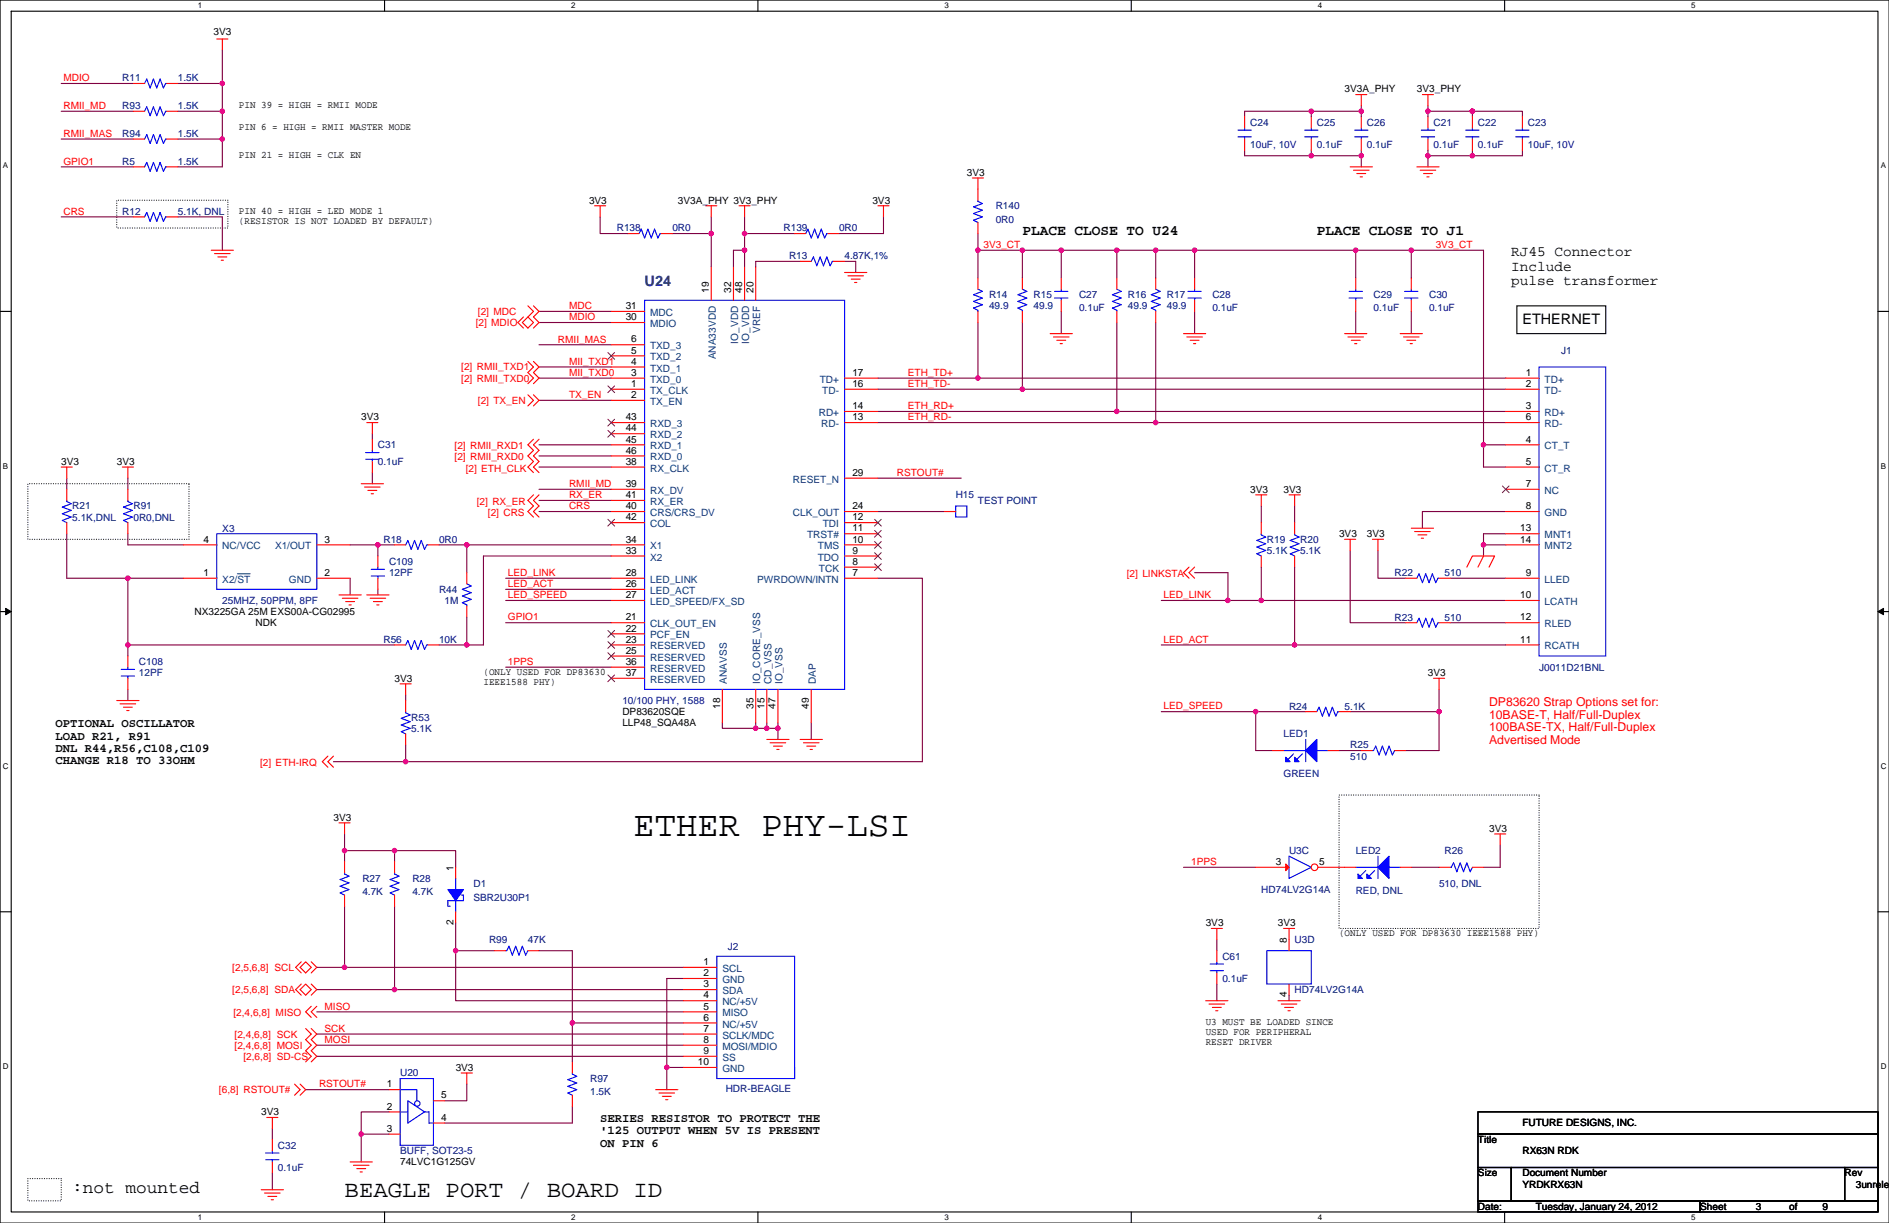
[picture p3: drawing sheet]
<svg xmlns="http://www.w3.org/2000/svg" width="432mm" height="279mm" viewBox="0 0 432 279" stroke-linecap="round" stroke-linejoin="round" font-family="sans-serif">
<path d="M0 0h431.8v279.4h-431.8zM2.6 2.6h426.7v274.3h-426.7z" fill="none" stroke="#000" stroke-width=".25"/>
<g fill="#fff">
<path d="M45.2 .3h1v2h-1z"/>
<path d="M45.2 277.1h1v2.1h-1z"/>
</g>
<path d="M87.9 0v2.6M87.9 276.9v2.5" fill="none" stroke="#000" stroke-width=".25"/>
<g fill="#fff">
<path d="M130.6 .3h1v2h-1z"/>
<path d="M130.6 277.1h1v2.1h-1z"/>
</g>
<path d="M173.2 0v2.6M173.2 276.9v2.5" fill="none" stroke="#000" stroke-width=".25"/>
<g fill="#fff">
<path d="M215.9 .3h1v2h-1z"/>
<path d="M215.9 277.1h1v2.1h-1z"/>
</g>
<path d="M258.6 0v2.6M258.6 276.9v2.5" fill="none" stroke="#000" stroke-width=".25"/>
<g fill="#fff">
<path d="M301.3 .3h1v2h-1z"/>
<path d="M301.3 277.1h1v2.1h-1z"/>
</g>
<path d="M343.9 0v2.6M343.9 276.9v2.5" fill="none" stroke="#000" stroke-width=".25"/>
<g fill="#fff">
<path d="M386.6 .3h1v2h-1z"/>
<path d="M386.6 277.1h1v2.1h-1z"/>
<path d="M.7 36.9h1.2v2h-1.2z"/>
<path d="M429.9 36.9h1.2v2h-1.2z"/>
<path d="M.7 105.4h1.2v2.1h-1.2z"/>
<path d="M429.9 105.4h1.2v2.1h-1.2z"/>
</g>
<path d="M0 71.1h2.6M429.3 71.1h2.5" fill="none" stroke="#000" stroke-width=".25"/>
<g fill="#fff">
<path d="M.7 174h1.2v2h-1.2z"/>
<path d="M429.9 174h1.3v2h-1.3z"/>
</g>
<path d="M0 139.7h2.6M429.3 139.7h2.5" fill="none" stroke="#000" stroke-width=".25"/>
<path d="M1.3 139l1.3 .7-1.3 .7zM429.3 139.7l1.3-.7v1.4z" fill="#000" stroke="#000" stroke-width=".23"/>
<g fill="#fff">
<path d="M.7 242.6h1.2v2h-1.2z"/>
<path d="M429.9 242.6h1.3v2h-1.3z"/>
</g>
<path d="M346.7 69.9h20.4v6.3h-20.4zM0 208.3h2.6M429.3 208.3h2.5M337.8 254h91.5v5.1h-91.5zM337.8 259.1h91.5v7.6h-91.5zM337.8 266.7h7.7v7.6h-7.7zM337.8 274.3h50.8v2.6h-50.8zM345.5 266.7h76.2v7.6h-76.2zM388.6 274.3h40.7v2.6h-40.7zM421.7 266.7h7.6v7.6h-7.6z" fill="none" stroke="#000" stroke-width=".25"/>
<path d="M26.7 45.7h25.4v6.4h-25.4zM6.4 110.5h36.8v12.7h-36.8zM306.1 181.6h45.7v30.5h-45.7zM6.4 269.3h7.6v5h-7.6z" fill="none" stroke="#000" stroke-width=".25" stroke-dasharray="0 .5"/>
<g fill="none" stroke="#800040" stroke-width=".25">
<path d="M14 19.1h16.5M40.7 19.1h10.1M50.8 11.5v7.6M50.8 19.1v6.3M14 25.4h16.5M14 31.8h16.5M14 38.1h16.5M40.7 25.4h10.1M40.7 31.8h10.1M50.8 25.4v6.4M50.8 31.8v6.3h-10.1M284.5 34.3v1.3h15.2"/>
<path d="M299.7 25.4v1.3M299.7 34.3v1.3M299.7 25.4h11.5M299.7 35.6h11.5M299.7 25.4h-15.2v1.3M311.2 25.4v1.3M311.2 34.3v1.3M311.2 24.2v1.2M311.2 35.6v2.5M326.4 35.6h10.2M326.4 25.4h10.2M326.4 34.3v1.3"/>
<path d="M326.4 24.2v2.5M326.4 35.6v2.5M336.6 25.4v1.3M336.6 34.3v1.3M336.6 25.4h11.4v1.3M348 34.3v1.3h-11.4M14 49.6h16.5M40.7 49.6h10.1v7.6M137.2 49.6v3.8h6.3M162.6 49.6v3.8h-8.9M162.6 53.4v7.6M170.2 57.2h-2.5v3.8"/>
<path d="M170.2 57.2v3.8M170.2 53.4h11.4M170.2 49.6v3.8M170.2 53.4v3.8M182.9 59.7h-10.2v1.3M193.1 59.7h2.5v2.6M202 49.6v3.8h-10.2M223.5 57.2v6.3M223.5 57.2h10.2v6.3M223.5 53.4v3.8M233.7 57.2h8.9M242.6 57.2h12.7"/>
<path d="M242.6 57.2v6.3M255.3 57.2v6.3M255.3 57.2h8.9v6.3M264.2 57.2h8.9v6.3M273.1 57.2h36.8M309.9 57.2v6.3M309.9 57.2h12.7M322.6 57.2h16.5v44.4M322.6 57.2v6.3M123.2 78.8h16.5M123.2 71.1h16.5M123.2 73.7h16.5"/>
<path d="M223.5 73.7v12.7M233.7 73.7v15.2M242.6 71.1v5.1M255.3 73.7v20.3M264.2 73.7v22.8M273.1 71.1v5.1M309.9 71.1v5.1M322.6 71.1v5.1M85.1 99.1v1.3M123.2 83.8h16.5M123.2 86.4h16.5M123.2 91.5h16.5"/>
<path d="M200.7 86.4h22.8M200.7 94h54.6M200.7 96.5h63.5M200.7 88.9h33M223.5 86.4h120.7M233.7 88.9h110.5M255.3 94h88.9M264.2 96.5h80M15.3 109.2v2.6M29.2 109.2v2.6M85.1 108v2.5M123.2 111.8h16.5"/>
<path d="M123.2 101.6h16.5M123.2 104.2h16.5M123.2 114.3h16.5M123.2 116.9h16.5M123.2 106.7h16.5M200.7 116.9h15.2M200.7 109.2h19M288.3 115.6v3.8M295.9 115.6v3.8M339.1 101.6h5.1M339.1 101.6v5.1h5.1M344.2 116.9h-19.1v3.8"/>
<path d="M15.3 121.9v10.2h13.9M29.2 132.1h12.7M29.2 132.1v15.2M29.2 121.9v2.6h12.7M80 132.1v3.8M80 124.5h6.4M86.4 134.6v1.3M86.4 124.5v2.5M86.4 124.5h3.8M100.4 124.5h6.3v6.3M106.7 124.5h33M115.6 132.1h24.1"/>
<path d="M115.6 134.6h24.1M115.6 137.2h24.1M139.7 127h-29.2v20.3h-10.1M200.7 132.1h10.1v41.9h-118.1M265.5 137.2h15.2M273.1 130.8h7.6v6.4M280.7 137.2h7.6M288.3 137.2h55.9M288.3 129.6v7.6M295.9 129.6v17.7M308.6 125.8v16.5h12.7M315 125.8v6.3h6.3"/>
<path d="M331.5 132.1h12.7M339.1 124.5h5.1M339.1 124.5v2.5M344.2 121.9h-5.1v2.6M29.2 147.3h61M29.2 147.3v2.6M29.2 157.5v2.5M92.7 158.8v1.2M106.7 141v6.3M115.6 152.4h24.1M115.6 142.3h24.1M265.5 147.3h30.4"/>
<path d="M295.9 147.3h48.3M329 157.5v5.1M331.5 142.3h12.7M76.2 174h16.5M92.7 170.2v3.8M165.1 165.1v1.3h7.6M172.7 166.4h2.6M172.7 165.1v1.3M175.3 165.1v1.3M175.3 166.4h2.5M177.8 165.1v1.3M177.8 166.4v2.5"/>
<path d="M185.4 165.1v3.8M265.5 162.6h21.5v8.9h3.9M287 162.6h11.5M306.1 171.5h5.1M308.6 162.6h20.4M329 162.6v8.9h-7.7M78.8 194.3v2.6M78.8 190.5v3.8M78.8 194.3h11.4M90.2 194.3v2.6M90.2 194.3h14v3.8M270.5 198.1h16.5"/>
<path d="M322.6 198.1h6.4M342.9 193.1v5h-3.8M78.8 207v14M90.2 207v19.1M104.2 217.2h8.9M104.2 210.8v6.4M104.2 217.2v11.4h52M123.2 217.2h7.6v16.5M278.2 214.7v2.5M72.4 231.2h83.8M72.4 236.2h83.8M72.4 238.8h83.8"/>
<path d="M72.4 221h6.4M72.4 226.1h17.8M78.8 221h77.4M90.2 226.1h66M130.8 233.7v8.9M130.8 233.7h25.4M156.2 223.5h-3.8v20.4M278.2 224.8v3.8M294.7 227.4v1.2M62.3 257.8v2.6M69.9 248.9h19M72.4 241.3h83.8"/>
<path d="M88.9 254h-6.3v5.1M88.9 259.1h-6.3v6.4M106.7 247.7v3.8h-5.1M130.8 252.8v3.8h-29.2M152.4 243.9h3.8M152.4 243.9v5M62.3 268v3.8"/>
</g>
<g fill="#f0f" stroke="#f0f" stroke-width=".25">
<circle cx="336.6" cy="25.4" r=".5"/>
<circle cx="326.4" cy="25.4" r=".5"/>
<circle cx="50.8" cy="19.1" r=".5"/>
<circle cx="162.6" cy="53.3" r=".5"/>
<circle cx="339.1" cy="124.5" r=".5"/>
<circle cx="223.5" cy="86.4" r=".5"/>
<circle cx="233.7" cy="88.9" r=".5"/>
<circle cx="255.3" cy="94" r=".5"/>
<circle cx="264.2" cy="96.5" r=".5"/>
<circle cx="322.6" cy="57.2" r=".5"/>
<circle cx="309.9" cy="57.2" r=".5"/>
<circle cx="273.1" cy="57.2" r=".5"/>
<circle cx="223.5" cy="57.2" r=".5"/>
<circle cx="255.3" cy="57.2" r=".5"/>
<circle cx="339.1" cy="101.6" r=".5"/>
<circle cx="311.2" cy="25.4" r=".5"/>
<circle cx="299.7" cy="25.4" r=".5"/>
<circle cx="90.2" cy="226.1" r=".5"/>
<circle cx="90.2" cy="194.3" r=".5"/>
<circle cx="78.7" cy="194.3" r=".5"/>
<circle cx="78.7" cy="221" r=".5"/>
<circle cx="152.4" cy="243.8" r=".5"/>
<circle cx="287" cy="162.6" r=".5"/>
<circle cx="299.7" cy="35.6" r=".5"/>
<circle cx="336.6" cy="35.6" r=".5"/>
<circle cx="242.6" cy="57.2" r=".5"/>
<circle cx="233.7" cy="57.2" r=".5"/>
<circle cx="264.2" cy="57.2" r=".5"/>
<circle cx="311.2" cy="35.6" r=".5"/>
<circle cx="326.4" cy="35.6" r=".5"/>
<circle cx="328.9" cy="162.6" r=".5"/>
<circle cx="288.3" cy="137.2" r=".5"/>
<circle cx="295.9" cy="147.3" r=".5"/>
<circle cx="280.7" cy="137.2" r=".5"/>
<circle cx="50.8" cy="25.4" r=".5"/>
<circle cx="82.6" cy="259.1" r=".5"/>
<circle cx="92.7" cy="174" r=".5"/>
<circle cx="50.8" cy="31.8" r=".5"/>
<circle cx="130.8" cy="233.7" r=".5"/>
<circle cx="104.1" cy="217.2" r=".5"/>
<circle cx="172.7" cy="166.4" r=".5"/>
<circle cx="177.8" cy="166.4" r=".5"/>
<circle cx="175.3" cy="166.4" r=".5"/>
<circle cx="106.7" cy="147.3" r=".5"/>
<circle cx="106.7" cy="124.5" r=".5"/>
<circle cx="29.2" cy="147.3" r=".5"/>
<circle cx="29.2" cy="132.1" r=".5"/>
<circle cx="86.4" cy="124.5" r=".5"/>
<circle cx="170.2" cy="57.2" r=".5"/>
<circle cx="170.2" cy="53.3" r=".5"/>
</g>
<g fill="none" stroke="#f00" stroke-width=".25">
<path d="M30.5 19.1h2.5M38.1 19.1h2.6M49.6 8.9h2.5M50.8 8.9v2.6M30.5 38.1h2.5M30.5 25.4h2.5M38.1 38.1h2.6M38.1 25.4h2.6M284.5 26.7v2.5M284.5 31.8v2.5M299.7 26.7v2.5M299.7 31.8v2.5"/>
<path d="M308.6 38.1h5.1M309.4 38.9h3.5M309.9 21.6h2.5M310.2 39.6h2M311.2 21.6v2.6M311.2 26.7v2.5M311.2 31.8v2.5M323.9 38.1h5.1M324.6 38.9h3.6M325.1 21.6h2.6M325.4 39.6h2M326.4 21.6v2.6"/>
<path d="M326.4 26.7v2.5M326.4 31.8v2.5M348 26.7v2.5M348 31.8v2.5M30.5 49.6h2.5M38.1 49.6h2.6M48.3 57.2h5.1M49 57.9h3.6M49.8 58.7h2M50.6 59.5h.5M135.9 47h2.6M137.2 47v2.6"/>
<path d="M143.5 53.4h2.6M151.2 53.4h2.5M161.3 47h2.6M162.6 47v2.6M168.9 47h2.6M170.2 47v2.6M182.9 59.7h2.5M190.5 59.7h2.6M200.7 47h2.5M202 47v2.6M222.3 40.7h2.5M223.5 40.7v5"/>
<path d="M223.5 50.8v2.6M310.9 40.4h.5M326.2 40.4h.5M119.4 73.7l1.3-1.3 1.2 1.3-1.2 1.3zM119.7 72.4l-1.3 1.3 1.3 1.3M120.7 69.9l1.2 1.2-1.2 1.3M121.9 69.9l1.3 1.2-1.3 1.3 1.3 1.3-1.3 1.3M193.1 62.3h5M193.8 63h3.6M194.6 63.8h2M195.3 64.5h.6M240.1 76.2h5"/>
<path d="M240.8 77h3.6M241.6 77.7h2M242.3 78.5h.5M242.6 68.6v2.5M242.6 63.5v2.6M255.3 71.1v2.6M255.3 63.5v2.6M270.5 76.2h5.1M271.3 77h3.5M272.1 77.7h2M272.8 78.5h.5M273.1 68.6v2.5"/>
<path d="M273.1 63.5v2.6M307.4 76.2h5M308.1 77h3.6M308.9 77.7h2M309.6 78.5h.6M309.9 68.6v2.5M309.9 63.5v2.6M320.1 76.2h5M320.8 77h3.6M321.6 77.7h2M322.3 78.5h.6M322.6 68.6v2.5"/>
<path d="M322.6 63.5v2.6M83.8 96.5h2.6M85.1 96.5v2.6M120.7 82.6l1.2 1.2-1.2 1.3 1.2 1.3-1.2 1.3M120.7 90.2l1.2 1.3-1.2 1.2M121.9 82.6l1.3 1.2-1.3 1.3 1.3 1.3-1.3 1.3M121.9 90.2l1.3 1.3-1.3 1.2M344.2 86.4h7.6M344.2 88.9h7.6M344.2 94h7.6M344.2 96.5h7.6M14 106.7h2.5"/>
<path d="M15.3 106.7v2.5M15.3 111.8v2.5M15.3 119.4v2.5M28 106.7h2.5M29.2 106.7v2.5M82.6 110.5h5.1M83.3 111.3h3.6M84.1 112h2M84.9 112.8h.5M85.1 100.4v2.5M85.1 105.4v2.6M121.9 100.4l-1.2 1.2 1.2 1.3-1.2 1.3 1.2 1.2-1.2 1.3 1.2 1.3"/>
<path d="M121.9 113.1l-1.2 1.2 1.2 1.3-1.2 1.3 1.2 1.2M123.2 100.4l-1.3 1.2 1.3 1.3-1.3 1.3 1.3 1.2-1.3 1.3 1.3 1.3M123.2 113.1l-1.3 1.2 1.3 1.3-1.3 1.3 1.3 1.2M287 113.1h2.6M288.3 113.1v2.5M288.3 119.4v2.5M294.7 113.1h2.5M295.9 113.1v2.5M295.9 119.4v2.5M344.2 101.6h7.6M344.2 106.7h7.6M344.2 111.8h7.6"/>
<path d="M344.2 116.9h7.6M77.5 135.9h5.1M78.3 136.7h3.5M79 137.4h2M79.8 138.2h.5M83.8 135.9h5.1M84.6 136.7h3.6M85.4 137.4h2M86.1 138.2h.5M90.2 124.5h2.5M97.8 124.5h2.6M271.8 129.6l-1.3 1.2 1.3 1.3"/>
<path d="M273.1 129.6l-1.3 1.2 1.3 1.3M288.3 127v2.6M295.9 127v2.6M307.4 123.2h2.5M308.6 123.2v2.6M313.7 123.2h2.6M315 123.2v2.6M322.6 120.7h5.1M323.4 121.4h3.5M324.1 122.2h2.1M324.9 123h.5M335.3 129.6l1.3-2.6h5.1l-1.3 2.6"/>
<path d="M339.1 127l-1.3 2.6M344.2 132.1h7.6M344.2 137.2h7.6M344.2 121.9h7.6M344.2 124.5h7.6M29.2 149.9v2.5M29.2 155v2.5M90.2 147.3h2.5M91.5 156.2h2.5M92.7 156.2v2.6M97.8 147.3h2.6M327.7 155h2.5"/>
<path d="M329 155v2.5M344.2 142.3h7.6M344.2 147.3h7.6M26.7 160h5.1M27.5 160.8h3.5M28.2 161.6h2M29 162.3h.5M75 172.7l-1.3 1.3 1.3 1.3M76.2 172.7l-1.2 1.3 1.2 1.3M92.7 160v2.6M92.7 167.7v2.5M175.3 168.9h5.1"/>
<path d="M176 169.7h3.6M176.8 170.5h2M177.6 171.2h.5M182.9 168.9h5.1M183.7 169.7h3.5M184.4 170.5h2.1M185.2 171.2h.5M298.5 162.6h2.5M306.1 162.6h2.5M77.5 188h2.5M78.8 188v2.5M78.8 196.9v2.5"/>
<path d="M90.2 196.9v2.5M104.2 198.1v2.6M287 198.1h7.7M307.4 198.1h2.5M320.1 198.1h2.5M329 198.1h2.5M336.6 198.1h2.5M341.7 190.5h2.5M342.9 190.5v2.6M68.9 219.7l-1.3 1.3 1.3 1.3M69.9 219.7l1.2 1.3-1.2 1.3-1.3-1.3zM71.1 219.7l1.3 1.3-1.3 1.3"/>
<path d="M78.8 204.5v2.5M90.2 204.5v2.5M104.2 208.3v2.5M276.9 212.1h2.5M278.2 212.1v2.6M293.4 212.1h2.5M294.7 212.1v5.1M68.9 224.8l-1.3 1.3 1.3 1.3M69.9 224.8l1.2 1.3-1.2 1.3-1.3-1.3zM69.9 235l1.2 1.2-1.2 1.3 1.2 1.3-1.2 1.3 1.2 1.2-1.2 1.3M71.1 224.8l1.3 1.3-1.3 1.3M71.1 235l1.3 1.2-1.3 1.3 1.3 1.3-1.3 1.3 1.3 1.2-1.3 1.3"/>
<path d="M71.1 229.9l-1.2 1.3 1.2 1.2M72.4 229.9l-1.3 1.3 1.3 1.2M156.2 221h7.7M156.2 223.5h7.7M156.2 226.1h7.7M156.2 228.6h7.7M156.2 231.2h7.7M156.2 233.7h7.7M156.2 236.2h7.7M156.2 238.8h7.7M275.6 228.6h5.1M276.4 229.4h3.5"/>
<path d="M277.1 230.1h2.1M277.9 230.9h.5M292.1 228.6h5.1M292.9 229.4h3.5M293.6 230.1h2.1M294.4 230.9h.5M294.7 224.8v2.6M61 255.3h2.5M62.3 255.3v2.5M67.3 247.7l1.3 1.2-1.3 1.3M68.6 247.7l1.3 1.2-1.3 1.3M88.9 248.9h2.6"/>
<path d="M88.9 254h2.6M88.9 259.1h2.6M99.1 256.6h2.5M99.1 251.5h2.5M105.4 245.1h2.6M106.7 245.1v2.6M130.8 242.6v2.5M130.8 250.2v2.6M149.9 248.9h5.1M150.6 249.7h3.6M151.4 250.5h2M152.2 251.2h.5"/>
<path d="M156.2 241.3h7.7M156.2 243.9h7.7M59.7 271.8h5.1M60.5 272.6h3.5M61.2 273.3h2.1M62 274.1h.5M62.3 260.4v2.5M62.3 265.5v2.5M80 265.5h5.1M80.8 266.2h3.5M81.6 267h2M82.3 267.7h.5"/>
</g>
<g fill="none" stroke="#00f" stroke-width=".25">
<path d="M33 19.1l.5-1 .8 2 .8-2 .7 2 .8-2 .8 2 .5-1h.2M38.1 38.1h-.2l-.5 1-.8-2-.8 2-.7-2-.8 2-.8-2-.5 1M38.1 25.4h-.2l-.5 1-.8-2-.8 2-.7-2-.8 2-.8-2-.5 1M283 31.3h3M283 29.7h3M284.5 29.2v.5M284.5 31.3v.5M298.2 31.3h3.1M298.2 29.7h3.1M299.7 29.2v.5M299.7 31.3v.5M309.6 31.3h3.1"/>
<path d="M309.6 29.7h3.1M311.2 29.2v.5M311.2 31.3v.5M324.9 31.3h3M324.9 29.7h3M326.4 29.2v.5M326.4 31.3v.5M346.5 31.3h3M346.5 29.7h3M348 29.2v.5M348 31.3v.5M33 49.6l.5-1.1 .8 2.1 .8-2.1 .7 2.1 .8-2.1 .8 2.1 .5-1h.2"/>
<path d="M146.1 53.4l.5-1.1 .7 2.1 .8-2.1 .8 2.1 .7-2.1 .8 2.1 .5-1h.3M185.4 59.7l.5-1 .8 2 .8-2 .7 2 .8-2 .8 2 .5-1h.2M223.5 45.7v.3l1.1 .5-2.1 .8 2.1 .7-2.1 .8 2.1 .8-2.1 .7 1 .5M241.1 66.6h3M241.1 68.1h3M242.6 68.1v.5M242.6 66.1v.5M255.3 66.1l1 .5-2 .7 2 .8-2 .8 2 .7-2 .8 1 .5v.2M271.5 66.6h3.1M271.5 68.1h3.1M273.1 68.1v.5M273.1 66.1v.5"/>
<path d="M308.4 66.6h3M308.4 68.1h3M309.9 68.1v.5M309.9 66.1v.5M321.1 66.6h3M321.1 68.1h3M322.6 68.1v.5M322.6 66.1v.5M351.8 83.8h15.3v66.1h-15.3zM15.3 114.3v.3l1 .5-2.1 .7 2.1 .8-2.1 .8 2.1 .7-2.1 .8 1.1 .5M83.6 104.9h3M83.6 103.4h3"/>
<path d="M85.1 102.9v.5M85.1 104.9v.5M92.7 124.5l.5-1 .8 2 .8-2 .7 2 .8-2 .7 2 .6-1h.2M288.3 121.9v.3l1 .5-2 .8 2 .7-2 .8 2 .8-2 .7 1 .5M295.9 121.9v.3l1 .5-2 .8 2 .7-2 .8 2 .8-2 .7 1 .5M27.7 154.5h3.1M27.7 152.9h3.1M29.2 152.4v.5M29.2 154.5v.5M92.7 147.3l.5-1 .8 2.1 .8-2.1 .7 2.1 .8-2.1 .7 2.1 .6-1.1h.2M92.7 162.6v.2l1 .5-2 .8 2 .8-2 .7 2 .8-2 .8 1 .5M301 162.6l.5-1 .8 2 .7-2 .8 2 .8-2 .7 2 .5-1h.3"/>
<path d="M78.8 199.4v.3l1 .5-2.1 .7 2.1 .8-2.1 .8 2.1 .7-2.1 .8 1.1 .5M90.2 199.4v.3l1 .5-2 .7 2 .8-2 .8 2 .7-2 .8 1 .5M294.7 195.6l5 2.5-5 2.6zM309.9 198.1h5.1M312.2 198.9l-1.3 1.3M314.2 198.9l-1.3 1.3M315 195.6v5.1M317.5 198.1h2.6M331.5 198.1h.2l.6-1 .7 2.1 .8-2.1 .7 2.1 .8-2.1 .8 2.1 .5-1.1M104.2 200.7v2.5M104.2 205.8v2.5M105.4 204.5h.5v1.3h-3.5v1.2h.5"/>
<path d="M163.9 218.5h17.7v27.9h-17.7zM289.6 217.2h10.1v7.6h-10.1zM91.5 246.4h7.6v15.2h-7.6zM91.5 248.9h3.8v2.6M91.5 254h1.7M93.2 251.5l3.8 2.5-3.8 2.6zM97 254h1.1v2.6h1M130.8 245.1v.3l1 .5-2 .8 2 .7-2 .8 2 .7-2 .8 1 .5M181.6 243.9v2.5M60.7 264.9h3.1M60.7 263.4h3.1M62.3 262.9v.5"/>
<path d="M62.3 264.9v.6"/>
<circle cx="95.4" cy="252.1" r=".62"/>
</g>
<path d="M343.4 111l1.6 1.6M345 111l-1.6 1.6" fill="none" stroke="#804000" stroke-width=".23"/>
<g fill="#00f" stroke="#00f" stroke-width=".25">
<path d="M102.4 203.2h3.5l-1.7 2.6z" fill-rule="evenodd"/>
<path d="M315 198.1l2.5-2.5v5.1z" fill-rule="evenodd"/>
<path d="M312.4 199.7l1.1 1h-1.1z" fill-rule="evenodd"/>
<path d="M310.4 199.7l1 1h-1z" fill-rule="evenodd"/>
</g>
<path d="M293.9 197.4l.8 .7-.8 .8z" fill="#f00" stroke="#f00" stroke-width=".25"/>
<circle cx="300.5" cy="198.1" r=".76" fill="#fff" stroke="#f00" stroke-width=".25"/>
<g fill="none" stroke="#f00" stroke-width=".25">
<path d="M30.5 31.8h2.5M38.1 31.8h2.6M336.6 26.7v2.5M336.6 31.8v2.5M181.6 53.4h2.6M189.3 53.4h2.5M139.7 78.8h7.6M139.7 73.7h7.6M139.7 71.1h7.6M162.6 61v7.6M167.7 61v7.6M170.2 61v7.6"/>
<path d="M172.7 61v7.6M223.5 71.1v2.6M223.5 63.5v2.6M233.7 71.1v2.6M233.7 63.5v2.6M264.2 71.1v2.6M264.2 63.5v2.6M139.7 88.9h7.6M139.7 91.5h7.6M139.7 86.4h7.6M139.7 81.3h7.6M139.7 83.8h7.6"/>
<path d="M139.7 96.5h7.6M139.7 99.1h7.6M193.1 96.5h7.6M193.1 94h7.6M193.1 88.9h7.6M193.1 86.4h7.6M29.2 111.8v2.5M29.2 119.4v2.5M139.7 106.7h7.6M139.7 111.8h7.6M139.7 116.9h7.6M139.7 114.3h7.6"/>
<path d="M139.7 119.4h7.6M139.7 101.6h7.6M139.7 104.2h7.6M193.1 119.4h7.6M193.1 116.9h7.6M193.1 109.2h7.6M215.9 116.9h2.6M41.9 124.5h7.7M41.9 132.1h7.7M72.4 124.5h7.6M72.4 132.1h7.6M86.4 127v2.6"/>
<path d="M86.4 132.1v2.5M106.7 138.5v2.5M106.7 130.8v2.6M139.7 134.6h7.6M139.7 137.2h7.6M139.7 132.1h7.6M139.7 127h7.6M139.7 124.5h7.6M193.1 132.1h7.6M193.1 129.6h7.6M193.1 127h7.6M193.1 124.5h7.6"/>
<path d="M193.1 121.9h7.6M321.3 132.1h2.6M329 132.1h2.5M139.7 142.3h7.6M139.7 144.8h7.6M139.7 147.3h7.6M139.7 149.9h7.6M139.7 152.4h7.6M139.7 155h7.6M165.1 157.5v7.6M172.7 157.5v7.6M175.3 157.5v7.6"/>
<path d="M177.8 157.5v7.6M185.4 157.5v7.6M321.3 142.3h2.6M329 142.3h2.5M290.9 171.5h2.5M303.6 171.5h2.5M311.2 171.5h2.5M318.8 171.5h2.5M301.3 198.1h6.1M113.1 217.2h2.5M120.7 217.2h2.5M278.2 217.2v2.5"/>
<path d="M278.2 222.3v2.5"/>
</g>
<g fill="none" stroke="#00f" stroke-width=".25">
<path d="M38.1 31.8h-.2l-.5 1-.8-2-.8 2-.7-2-.8 2-.8-2-.5 1M335 31.3h3.1M335 29.7h3.1M336.6 29.2v.5M336.6 31.3v.5M184.2 53.4l.5-1.1 .7 2.1 .8-2.1 .8 2.1 .7-2.1 .8 2.1 .5-1h.3M147.3 68.6h45.8v88.9h-45.8zM223.5 66.1l1.1 .5-2.1 .7 2.1 .8-2.1 .8 2.1 .7-2.1 .8 1 .5v.2M233.7 66.1l1 .5-2 .7 2 .8-2 .8 2 .7-2 .8 1 .5v.2M264.2 66.1l1 .5-2 .7 2 .8-2 .8 2 .7-2 .8 1 .5v.2M29.2 114.3v.3l1 .5-2 .7 2 .8-2 .8 2 .7-2 .8 1 .5M218.5 115.6h2.5v2.5h-2.5z"/>
<path d="M49.6 121.9h22.8v12.7h-22.8zM84.9 131.6h3M84.9 130.1h3M86.4 129.6v.5M86.4 131.6v.5M106.7 133.4l1 .5-2 .7 2 .8-2 .8 2 .7-2 .8 1 .5v.3M323.9 132.1l.5-1 .7 2 .8-2 .8 2 .7-2 .8 2 .5-1h.3M323.9 142.3l.5-1.1 .7 2.1 .8-2.1 .8 2.1 .7-2.1 .8 2.1 .5-1h.3M293.4 171.5h5.1M295.7 172.2l-1.3 1.3M297.7 172.2l-1.3 1.3M298.5 168.9v5.1"/>
<path d="M301 171.5h2.6M313.7 171.5h.3l.5-1 .7 2 .8-2 .8 2 .7-2 .8 2 .5-1M115.6 217.2h.2l.6-1 .7 2 .8-2 .7 2 .8-2 .8 2 .5-1M278.2 219.7v.5M276.6 221.8h3.1M276.6 220.2h3.1M278.2 221.8v.5"/>
</g>
<g fill="none" stroke="#804000" stroke-width=".23">
<path d="M139 88.2l1.5 1.5M139 80.5l1.5 1.6M139 95.8l1.5 1.5M139 98.3l1.5 1.6M140.5 88.2l-1.6 1.5M140.5 80.5l-1.6 1.6M140.5 95.8l-1.6 1.5M140.5 98.3l-1.6 1.6M139 118.6l1.5 1.6M140.5 118.6l-1.6 1.6M199.9 118.6l1.6 1.6M201.4 118.6l-1.5 1.6"/>
<path d="M199.9 128.8l1.6 1.5M199.9 126.3l1.6 1.5M199.9 123.7l1.6 1.6M199.9 121.2l1.6 1.5M201.4 128.8l-1.5 1.5M201.4 126.3l-1.5 1.5M201.4 123.7l-1.5 1.6M201.4 121.2l-1.5 1.5M139 144l1.5 1.6M139 146.6l1.5 1.5M139 149.1l1.5 1.6M139 154.2l1.5 1.5"/>
<path d="M140.5 144l-1.6 1.6M140.5 146.6l-1.6 1.5M140.5 149.1l-1.6 1.6M140.5 154.2l-1.6 1.5"/>
</g>
<g fill="#00f" stroke="#00f" stroke-width=".25">
<path d="M298.5 171.5l2.5-2.6v5.1z" fill-rule="evenodd"/>
<path d="M295.9 173l1 1h-1z" fill-rule="evenodd"/>
<path d="M293.9 173l1 1h-1z" fill-rule="evenodd"/>
</g>
<path d="M54.3 131.1h2.9" fill="none" stroke="#004080" stroke-width=".23"/>
<g fill="#f0f" stroke="#f0f" stroke-width=".25">
<circle cx="336.6" cy="25.4" r=".5"/>
<circle cx="326.4" cy="25.4" r=".5"/>
<circle cx="50.8" cy="19.1" r=".5"/>
<circle cx="162.6" cy="53.3" r=".5"/>
<circle cx="339.1" cy="124.5" r=".5"/>
<circle cx="223.5" cy="86.4" r=".5"/>
<circle cx="233.7" cy="88.9" r=".5"/>
<circle cx="255.3" cy="94" r=".5"/>
<circle cx="264.2" cy="96.5" r=".5"/>
<circle cx="322.6" cy="57.2" r=".5"/>
<circle cx="309.9" cy="57.2" r=".5"/>
<circle cx="273.1" cy="57.2" r=".5"/>
<circle cx="223.5" cy="57.2" r=".5"/>
<circle cx="255.3" cy="57.2" r=".5"/>
<circle cx="339.1" cy="101.6" r=".5"/>
<circle cx="311.2" cy="25.4" r=".5"/>
<circle cx="299.7" cy="25.4" r=".5"/>
<circle cx="90.2" cy="226.1" r=".5"/>
<circle cx="90.2" cy="194.3" r=".5"/>
<circle cx="78.7" cy="194.3" r=".5"/>
<circle cx="78.7" cy="221" r=".5"/>
<circle cx="152.4" cy="243.8" r=".5"/>
<circle cx="287" cy="162.6" r=".5"/>
<circle cx="299.7" cy="35.6" r=".5"/>
<circle cx="336.6" cy="35.6" r=".5"/>
<circle cx="242.6" cy="57.2" r=".5"/>
<circle cx="233.7" cy="57.2" r=".5"/>
<circle cx="264.2" cy="57.2" r=".5"/>
<circle cx="311.2" cy="35.6" r=".5"/>
<circle cx="326.4" cy="35.6" r=".5"/>
<circle cx="328.9" cy="162.6" r=".5"/>
<circle cx="288.3" cy="137.2" r=".5"/>
<circle cx="295.9" cy="147.3" r=".5"/>
<circle cx="280.7" cy="137.2" r=".5"/>
<circle cx="50.8" cy="25.4" r=".5"/>
<circle cx="82.6" cy="259.1" r=".5"/>
<circle cx="92.7" cy="174" r=".5"/>
<circle cx="50.8" cy="31.8" r=".5"/>
<circle cx="130.8" cy="233.7" r=".5"/>
<circle cx="104.1" cy="217.2" r=".5"/>
<circle cx="172.7" cy="166.4" r=".5"/>
<circle cx="177.8" cy="166.4" r=".5"/>
<circle cx="175.3" cy="166.4" r=".5"/>
<circle cx="106.7" cy="147.3" r=".5"/>
<circle cx="106.7" cy="124.5" r=".5"/>
<circle cx="29.2" cy="147.3" r=".5"/>
<circle cx="29.2" cy="132.1" r=".5"/>
<circle cx="86.4" cy="124.5" r=".5"/>
<circle cx="170.2" cy="57.2" r=".5"/>
<circle cx="170.2" cy="53.3" r=".5"/>
</g>
<text font-size="8.1" x="144.8" y="190.9">ETHER PHY-LSI</text>
<text font-size="5.3" x="78.8" y="273.5">BEAGLE PORT / BOARD ID</text>
<text font-size="4.1" x="16.5" y="272.5">:not mounted</text>
<g font-size="3.3">
<text x="233.7" y="53.6">PLACE CLOSE TO U24</text>
<text x="301" y="53.6">PLACE CLOSE TO J1</text>
<text x="345.5" y="58.5">RJ45 Connector</text>
<text x="345.5" y="61.8">Include</text>
<text x="345.5" y="65.2">pulse transformer</text>
<text x="348" y="74.1">ETHERNET</text>
</g>
<text font-size="3.3" fill="#000080" x="147.3" y="65.3">U24</text>
<g font-size="2.8" fill="#f00">
<text x="340.4" y="161.3">DP83620 Strap Options set for:</text>
<text x="340.4" y="164.1">10BASE-T, Half/Full-Duplex</text>
<text x="340.4" y="167">100BASE-TX, Half/Full-Duplex</text>
<text x="340.4" y="169.9">Advertised Mode</text>
</g>
<g font-size="2.8">
<text x="12.7" y="166.2">OPTIONAL OSCILLATOR</text>
<text x="12.7" y="169">LOAD R21, R91</text>
<text x="12.7" y="171.8">DNL R44,R56,C108,C109</text>
<text x="12.7" y="174.6">CHANGE R18 TO 33OHM</text>
<text x="137.2" y="256.3">SERIES RESISTOR TO PROTECT THE</text>
<text x="137.2" y="259.1">'125 OUTPUT WHEN 5V IS PRESENT</text>
<text x="137.2" y="261.9">ON PIN 6</text>
</g>
<g font-size="2.3">
<text x="48.8" y="7.9">3V3</text>
<text x="307.4" y="21.1">3V3A_PHY</text>
<text x="323.9" y="21.1">3V3_PHY</text>
<text x="54.6" y="24.7">PIN 39 = HIGH = RMII MODE</text>
<text x="54.6" y="29.8">PIN 6 = HIGH = RMII MASTER MODE</text>
<text x="54.6" y="36.1">PIN 21 = HIGH = CLK EN</text>
<text x="221" y="40.2">3V3</text>
<text x="134.6" y="46.5">3V3</text>
<text x="155" y="46.5">3V3A_PHY 3V3_PHY</text>
<text x="199.4" y="46.5">3V3</text>
<text x="54.6" y="48.8">PIN 40 = HIGH = LED MODE 1</text>
<text x="54.6" y="51.1">(RESISTOR IS NOT LOADED BY DEFAULT)</text>
<text x="143" y="70.6">31</text>
<text x="162.1" y="66.8" transform="rotate(-90 162.1 66.8)">19</text>
<text x="167.1" y="66.8" transform="rotate(-90 167.1 66.8)">32</text>
<text x="169.7" y="66.8" transform="rotate(-90 169.7 66.8)">48</text>
<text x="172.2" y="66.8" transform="rotate(-90 172.2 66.8)">20</text>
<text x="143" y="73.2">30</text>
<text x="144.3" y="80.8">5</text>
<text x="144.3" y="83.3">4</text>
<text x="144.3" y="78.2">6</text>
<text x="144.3" y="88.4">1</text>
<text x="144.3" y="85.9">3</text>
<text x="194.8" y="88.4">16</text>
<text x="194.8" y="85.9">17</text>
<text x="348.8" y="85.9">1</text>
<text x="348.8" y="88.4">2</text>
<text x="144.3" y="90.9">2</text>
<text x="194.8" y="93.5">14</text>
<text x="348.8" y="93.5">3</text>
<text x="82.6" y="96.1">3V3</text>
<text x="143" y="96">43</text>
<text x="143" y="98.6">44</text>
<text x="143" y="101.1">45</text>
<text x="194.8" y="96">13</text>
<text x="348.8" y="101.1">4</text>
<text x="348.8" y="96">6</text>
<text x="14" y="106.2">3V3</text>
<text x="26.7" y="106.2">3V3</text>
<text x="143" y="106.2">38</text>
<text x="143" y="103.6">46</text>
<text x="348.8" y="106.2">5</text>
<text x="143" y="111.3">39</text>
<text x="143" y="113.8">41</text>
<text x="194.8" y="108.7">29</text>
<text x="285.8" y="112.6">3V3</text>
<text x="293.4" y="112.6">3V3</text>
<text x="348.8" y="111.3">7</text>
<text x="143" y="116.3">40</text>
<text x="143" y="118.9">42</text>
<text x="194.8" y="118.9">12</text>
<text x="194.8" y="116.3">24</text>
<text x="348.8" y="116.3">8</text>
<text x="46.5" y="124">4</text>
<text x="74.2" y="124">3</text>
<text x="143" y="124">34</text>
<text x="194.8" y="124">10</text>
<text x="194.8" y="121.4">11</text>
<text x="306.1" y="122.7">3V3</text>
<text x="312.4" y="122.7">3V3</text>
<text x="347.5" y="121.4">13</text>
<text x="347.5" y="124">14</text>
<text x="46.5" y="131.6">1</text>
<text x="74.2" y="131.6">2</text>
<text x="143" y="131.6">28</text>
<text x="143" y="126.5">33</text>
<text x="194.8" y="126.5">9</text>
<text x="194.8" y="131.6">7</text>
<text x="194.8" y="129">8</text>
<text x="348.8" y="131.6">9</text>
<text x="143" y="134.1">26</text>
<text x="143" y="136.7">27</text>
<text x="347.5" y="136.7">10</text>
<text x="44.5" y="140.5">NX3225GA 25M EXS00A-CG02995</text>
<text x="58.4" y="143">NDK</text>
<text x="143" y="141.7">21</text>
<text x="347.5" y="141.7">12</text>
<text x="143" y="144.3">22</text>
<text x="143" y="146.8">23</text>
<text x="143" y="149.4">25</text>
<text x="347.5" y="146.8">11</text>
<text x="90.2" y="155.7">3V3</text>
<text x="110.5" y="154.2">(ONLY USED FOR DP83630</text>
<text x="143" y="151.9">36</text>
<text x="143" y="154.4">37</text>
<text x="326.4" y="154.5">3V3</text>
<text x="110.5" y="156.5">IEEE1588 PHY)</text>
<text x="164.6" y="161.9" transform="rotate(-90 164.6 161.9)">18</text>
<text x="172.2" y="161.9" transform="rotate(-90 172.2 161.9)">35</text>
<text x="174.8" y="161.9" transform="rotate(-90 174.8 161.9)">15</text>
<text x="177.3" y="161.9" transform="rotate(-90 177.3 161.9)">47</text>
<text x="184.9" y="161.9" transform="rotate(-90 184.9 161.9)">49</text>
<text x="142.3" y="165.9">LLP48_SQA48A</text>
<text x="142.3" y="163.4">DP83620SQE</text>
<text x="76.2" y="187.5">3V3</text>
<text x="340.4" y="190">3V3</text>
<text x="291.6" y="197.6">3</text>
<text x="301.5" y="197.6">5</text>
<text x="103.6" y="198.9" transform="rotate(-90 103.6 198.9)">1</text>
<text x="103.6" y="211.4" transform="rotate(-90 103.6 211.4)">2</text>
<text x="275.6" y="211.6">3V3</text>
<text x="292.1" y="211.6">3V3</text>
<text x="294.1" y="215.4" transform="rotate(-90 294.1 215.4)">8</text>
<text x="306.1" y="213.9">(ONLY USED FOR DP83630 IEEE1588 PHY)</text>
<text x="160.8" y="220.5">1</text>
<text x="160.8" y="223">2</text>
<text x="160.8" y="225.6">3</text>
<text x="294.1" y="227.9" transform="rotate(-90 294.1 227.9)">4</text>
<text x="160.8" y="228.1">4</text>
<text x="160.8" y="230.6">5</text>
<text x="160.8" y="233.2">6</text>
<text x="160.8" y="235.7">7</text>
<text x="160.8" y="238.3">8</text>
<text x="275.6" y="234.3">U3 MUST BE LOADED SINCE</text>
<text x="275.6" y="236.5">USED FOR PERIPHERAL</text>
<text x="275.6" y="238.8">RESET DRIVER</text>
<text x="104.2" y="244.6">3V3</text>
<text x="159.5" y="243.3">10</text>
<text x="160.8" y="240.8">9</text>
<text x="88.4" y="248.4">1</text>
<text x="100.9" y="251">5</text>
<text x="59.7" y="254.8">3V3</text>
<text x="88.4" y="253.5">2</text>
<text x="100.9" y="256">4</text>
<text x="348" y="257.3">FUTURE DESIGNS, INC.</text>
<text x="88.4" y="258.6">3</text>
<text x="337.8" y="261.2">Title</text>
<text x="348" y="263.7">RX63N RDK</text>
<text x="91.5" y="266.2">74LVC1G125GV</text>
<text x="337.8" y="268.8">Size</text>
<text x="348" y="268.8">Document Number</text>
<text x="421.7" y="268.8">Rev</text>
<text x="348" y="271.3">YRDKRX63N</text>
<text x="424.2" y="271.3">3unrele</text>
<text x="337.8" y="276.4">Date:</text>
<text x="351" y="276.4">Tuesday, January 24, 2012</text>
<text x="388.6" y="276.4">Sheet</text>
<text x="401.3" y="276.4">3</text>
<text x="409" y="276.4">of</text>
<text x="416.6" y="276.4">9</text>
</g>
<g font-size="2.3" fill="#f00">
<text x="14.5" y="18.6">MDIO</text>
<text x="14.5" y="24.9">RMII_MD</text>
<text x="14.5" y="31.3">RMII_MAS</text>
<text x="14.5" y="37.6">GPIO1</text>
<text x="14.5" y="49">CRS</text>
<text x="224.8" y="56.7">3V3_CT</text>
<text x="328.2" y="56.7">3V3_CT</text>
<text x="109.2" y="71.9">[2] MDC</text>
<text x="130.1" y="70.6">MDC</text>
<text x="108.7" y="74.5">[2] MDIO</text>
<text x="130.1" y="73.2">MDIO</text>
<text x="127.5" y="78.3">RMII_MAS</text>
<text x="130.1" y="83.3">MII_TXD1</text>
<text x="105.4" y="87.2">[2] RMII_TXD0</text>
<text x="105.4" y="84.6">[2] RMII_TXD1</text>
<text x="130.1" y="85.9">MII_TXD0</text>
<text x="207.5" y="85.9">ETH_TD+</text>
<text x="207.5" y="88.4">ETH_TD-</text>
<text x="109.2" y="92.2">[2] TX_EN</text>
<text x="130.1" y="91">TX_EN</text>
<text x="207.5" y="93.5">ETH_RD+</text>
<text x="207.5" y="96">ETH_RD-</text>
<text x="103.9" y="105.2">[2] RMII_RXD0</text>
<text x="103.9" y="102.7">[2] RMII_RXD1</text>
<text x="106.4" y="107.7">[2] ETH_CLK</text>
<text x="130.1" y="111.3">RMII_MD</text>
<text x="130.1" y="113.8">RX_ER</text>
<text x="205" y="108.7">RSTOUT#</text>
<text x="109" y="115.4">[2] RX_ER</text>
<text x="111.5" y="117.9">[2] CRS</text>
<text x="130.1" y="116.4">CRS</text>
<text x="116.1" y="131.6">LED_LINK</text>
<text x="257.6" y="131.9">[2] LINKSTA</text>
<text x="116.1" y="134.1">LED_ACT</text>
<text x="116.1" y="136.7">LED_SPEED</text>
<text x="266" y="136.7">LED_LINK</text>
<text x="116.1" y="141.8">GPIO1</text>
<text x="266" y="146.8">LED_ACT</text>
<text x="116.1" y="151.9">1PPS</text>
<text x="266" y="162.1">LED_SPEED</text>
<text x="59.5" y="175">[2] ETH-IRQ</text>
<text x="272.3" y="197.6">1PPS</text>
<text x="53.1" y="221.8">[2,5,6,8] SCL</text>
<text x="53.1" y="226.9">[2,5,6,8] SDA</text>
<text x="53.4" y="232.2">[2,4,6,8] MISO</text>
<text x="74.2" y="230.7">MISO</text>
<text x="53.6" y="239.6">[2,4,6,8] MOSI</text>
<text x="53.6" y="237">[2,4,6,8] SCK</text>
<text x="74.2" y="235.7">SCK</text>
<text x="74.2" y="238.3">MOSI</text>
<text x="55.6" y="242.1">[2,6,8] SD-CS</text>
<text x="50.1" y="249.7">[6,8] RSTOUT#</text>
<text x="72.9" y="248.4">RSTOUT#</text>
</g>
<g font-size="2.3" fill="#000080">
<text x="28" y="18.6">R11</text>
<text x="40.7" y="18.6">1.5K</text>
<text x="28" y="24.9">R93</text>
<text x="40.7" y="24.9">1.5K</text>
<text x="285.8" y="28.7">C24</text>
<text x="301" y="28.7">C25</text>
<text x="312.4" y="28.7">C26</text>
<text x="327.7" y="28.7">C21</text>
<text x="337.8" y="28.7">C22</text>
<text x="349.3" y="28.7">C23</text>
<text x="28" y="31.3">R94</text>
<text x="40.7" y="31.3">1.5K</text>
<text x="285.8" y="33.8">10uF, 10V</text>
<text x="301" y="33.8">0.1uF</text>
<text x="312.4" y="33.8">0.1uF</text>
<text x="327.7" y="33.8">0.1uF</text>
<text x="337.8" y="33.8">0.1uF</text>
<text x="349.3" y="33.8">10uF, 10V</text>
<text x="28" y="37.6">R5</text>
<text x="40.7" y="37.6">1.5K</text>
<text x="227.6" y="47.8">R140</text>
<text x="28" y="49.1">R12</text>
<text x="40.7" y="49.1">5.1K, DNL</text>
<text x="141" y="52.9">R138</text>
<text x="153.7" y="52.9">0R0</text>
<text x="179.1" y="52.9">R139</text>
<text x="191.8" y="52.9">0R0</text>
<text x="227.6" y="50.8">0R0</text>
<text x="180.4" y="59.2">R13</text>
<text x="193.1" y="59.2">4.87K,1%</text>
<text x="226.1" y="68.1">R14</text>
<text x="226.1" y="70.7">49.9</text>
<text x="236.2" y="68.1">R15</text>
<text x="236.2" y="70.7">49.9</text>
<text x="246.7" y="68.1">C27</text>
<text x="246.7" y="71.2">0.1uF</text>
<text x="257.8" y="68.1">R16</text>
<text x="257.8" y="70.7">49.9</text>
<text x="266.7" y="68.1">R17</text>
<text x="266.7" y="70.7">49.9</text>
<text x="277.1" y="68.1">C28</text>
<text x="277.1" y="71.2">0.1uF</text>
<text x="314" y="68.1">C29</text>
<text x="314" y="71.2">0.1uF</text>
<text x="326.7" y="68.1">C30</text>
<text x="326.7" y="71.2">0.1uF</text>
<text x="356.9" y="80.8">J1</text>
<text x="86.4" y="102.4">C31</text>
<text x="86.4" y="106.2">0.1uF</text>
<text x="218.5" y="113.8">H15</text>
<text x="16.5" y="116.4">R21</text>
<text x="16.5" y="118.9">5.1K,DNL</text>
<text x="30.5" y="116.4">R91</text>
<text x="30.5" y="118.9">0R0,DNL</text>
<text x="223.5" y="115.1">TEST POINT</text>
<text x="50.8" y="121.5">X3</text>
<text x="87.7" y="124">R18</text>
<text x="100.4" y="124">0R0</text>
<text x="289.6" y="124">R19</text>
<text x="297.2" y="124">R20</text>
<text x="88.9" y="129.1">C109</text>
<text x="88.9" y="131.6">12PF</text>
<text x="289.6" y="126.5">5.1K</text>
<text x="297.2" y="126.5">5.1K</text>
<text x="318.8" y="131.6">R22</text>
<text x="330.2" y="131.6">510</text>
<text x="50.8" y="138">25MHZ, 50PPM, 8PF</text>
<text x="100.4" y="135.4">R44</text>
<text x="101.6" y="138">1M</text>
<text x="318.8" y="141.8">R23</text>
<text x="330.2" y="141.8">510</text>
<text x="87.7" y="146.9">R56</text>
<text x="100.4" y="146.9">10K</text>
<text x="31.8" y="151.9">C108</text>
<text x="31.8" y="154.5">12PF</text>
<text x="351.8" y="153.2">J0011D21BNL</text>
<text x="142.3" y="160.8">10/100 PHY, 1588</text>
<text x="94" y="164.6">R53</text>
<text x="94" y="167.2">5.1K</text>
<text x="294.7" y="162.1">R24</text>
<text x="307.4" y="162.1">5.1K</text>
<text x="293.4" y="168.4">LED1</text>
<text x="308.6" y="171">R25</text>
<text x="308.6" y="173.5">510</text>
<text x="293.4" y="177.6">GREEN</text>
<text x="294.7" y="195.1">U3C</text>
<text x="309.9" y="195.1">LED2</text>
<text x="330.2" y="195.1">R26</text>
<text x="82.8" y="201.5">R27</text>
<text x="94.3" y="201.5">R28</text>
<text x="108.2" y="202.7">D1</text>
<text x="329" y="202.7">510, DNL</text>
<text x="82.8" y="204.5">4.7K</text>
<text x="94.3" y="204.5">4.7K</text>
<text x="108.2" y="205.8">SBR2U30P1</text>
<text x="288.3" y="204">HD74LV2G14A</text>
<text x="309.9" y="204.3">RED, DNL</text>
<text x="111.8" y="215.4">R99</text>
<text x="120.7" y="215.4">47K</text>
<text x="295.9" y="215.4">U3D</text>
<text x="166.4" y="217">J2</text>
<text x="279.4" y="219.2">C61</text>
<text x="279.4" y="224.3">0.1uF</text>
<text x="295.9" y="226.9">HD74LV2G14A</text>
<text x="91.5" y="245.9">U20</text>
<text x="134.9" y="247.2">R97</text>
<text x="134.9" y="250.2">1.5K</text>
<text x="165.9" y="249.5">HDR-BEAGLE</text>
<text x="63.5" y="262.4">C32</text>
<text x="91.5" y="263.7">BUFF, SOT23-5</text>
<text x="63.5" y="267.5">0.1uF</text>
</g>
<g font-size="2.3" fill="#004080">
<text x="148.6" y="74.7">MDIO</text>
<text x="148.6" y="72.2">MDC</text>
<text x="173.8" y="76" transform="rotate(-90 173.8 76)">VREF</text>
<text x="148.6" y="82.3">TXD_2</text>
<text x="148.6" y="79.8">TXD_3</text>
<text x="163.6" y="82.1" transform="rotate(-90 163.6 82.1)">ANA33VDD</text>
<text x="168.7" y="78.5" transform="rotate(-90 168.7 78.5)">IO_VDD</text>
<text x="171.3" y="78.5" transform="rotate(-90 171.3 78.5)">IO_VDD</text>
<text x="148.6" y="90">TX_CLK</text>
<text x="148.6" y="87.4">TXD_0</text>
<text x="148.6" y="84.9">TXD_1</text>
<text x="187.4" y="87.4">TD+</text>
<text x="188" y="90">TD-</text>
<text x="353.1" y="87.4">TD+</text>
<text x="353.1" y="90">TD-</text>
<text x="148.6" y="92.5">TX_EN</text>
<text x="187.2" y="95">RD+</text>
<text x="353.1" y="95">RD+</text>
<text x="148.6" y="97.6">RXD_3</text>
<text x="148.6" y="100.1">RXD_2</text>
<text x="187.7" y="97.6">RD-</text>
<text x="353.1" y="97.6">RD-</text>
<text x="148.6" y="107.7">RX_CLK</text>
<text x="148.6" y="102.7">RXD_1</text>
<text x="148.6" y="105.2">RXD_0</text>
<text x="353.1" y="102.7">CT_T</text>
<text x="353.1" y="107.7">CT_R</text>
<text x="148.6" y="112.8">RX_DV</text>
<text x="181.2" y="110.3">RESET_N</text>
<text x="353.1" y="112.8">NC</text>
<text x="148.6" y="117.9">CRS/CRS_DV</text>
<text x="148.6" y="115.4">RX_ER</text>
<text x="181.2" y="117.9">CLK_OUT</text>
<text x="353.1" y="117.9">GND</text>
<text x="50.8" y="125.5">NC/VCC</text>
<text x="62.9" y="125.5">X1/OUT</text>
<text x="148.6" y="125.5">X1</text>
<text x="148.6" y="120.4">COL</text>
<text x="184.5" y="123">TRST#</text>
<text x="187" y="125.5">TMS</text>
<text x="188.1" y="120.4">TDI</text>
<text x="353.1" y="123">MNT1</text>
<text x="353.1" y="125.5">MNT2</text>
<text x="148.6" y="128.1">X2</text>
<text x="186.9" y="128.1">TDO</text>
<text x="187.2" y="130.6">TCK</text>
<text x="50.8" y="133.1">X2/ST</text>
<text x="66.1" y="133.1">GND</text>
<text x="148.6" y="135.7">LED_ACT</text>
<text x="148.6" y="133.1">LED_LINK</text>
<text x="173.1" y="133.1">PWRDOWN/INTN</text>
<text x="353.1" y="133.1">LLED</text>
<text x="148.6" y="143.3">CLK_OUT_EN</text>
<text x="148.6" y="138.2">LED_SPEED/FX_SD</text>
<text x="353.1" y="138.2">LCATH</text>
<text x="353.1" y="143.3">RLED</text>
<text x="148.6" y="145.8">PCF_EN</text>
<text x="148.6" y="148.4">RESERVED</text>
<text x="353.1" y="148.4">RCATH</text>
<text x="148.6" y="150.9">RESERVED</text>
<text x="148.6" y="153.5">RESERVED</text>
<text x="148.6" y="156">RESERVED</text>
<text x="166.2" y="156.2" transform="rotate(-90 166.2 156.2)">ANAVSS</text>
<text x="173.8" y="156.2" transform="rotate(-90 173.8 156.2)">IO_CORE_VSS</text>
<text x="176.3" y="156.2" transform="rotate(-90 176.3 156.2)">CD_VSS</text>
<text x="178.9" y="156.2" transform="rotate(-90 178.9 156.2)">IO_VSS</text>
<text x="186.5" y="156.2" transform="rotate(-90 186.5 156.2)">DAP</text>
<text x="165.1" y="222">SCL</text>
<text x="165.1" y="224.6">GND</text>
<text x="165.1" y="227.1">SDA</text>
<text x="165.1" y="229.7">NC/+5V</text>
<text x="165.1" y="232.2">MISO</text>
<text x="165.1" y="234.7">NC/+5V</text>
<text x="165.1" y="237.3">SCLK/MDC</text>
<text x="165.1" y="239.8">MOSI/MDIO</text>
<text x="165.1" y="242.4">SS</text>
<text x="165.1" y="244.9">GND</text>
</g>
<g font-size="1.8">
<text x="45.2" y="1.9">1</text>
<text x="130.6" y="1.9">2</text>
<text x="215.9" y="1.9">3</text>
<text x="301.3" y="1.9">4</text>
<text x="386.6" y="1.9">5</text>
<text x=".7" y="38.5">A</text>
<text x="429.9" y="38.5">A</text>
<text x=".7" y="107.1">B</text>
<text x="429.9" y="107.1">B</text>
<text x=".7" y="175.6">C</text>
<text x="429.9" y="175.6">C</text>
<text x=".7" y="244.2">D</text>
<text x="429.9" y="244.2">D</text>
<text x="45.2" y="278.8">1</text>
<text x="130.6" y="278.8">2</text>
<text x="215.9" y="278.8">3</text>
<text x="301.3" y="278.8">4</text>
<text x="386.6" y="278.8">5</text>
</g>
</svg>
